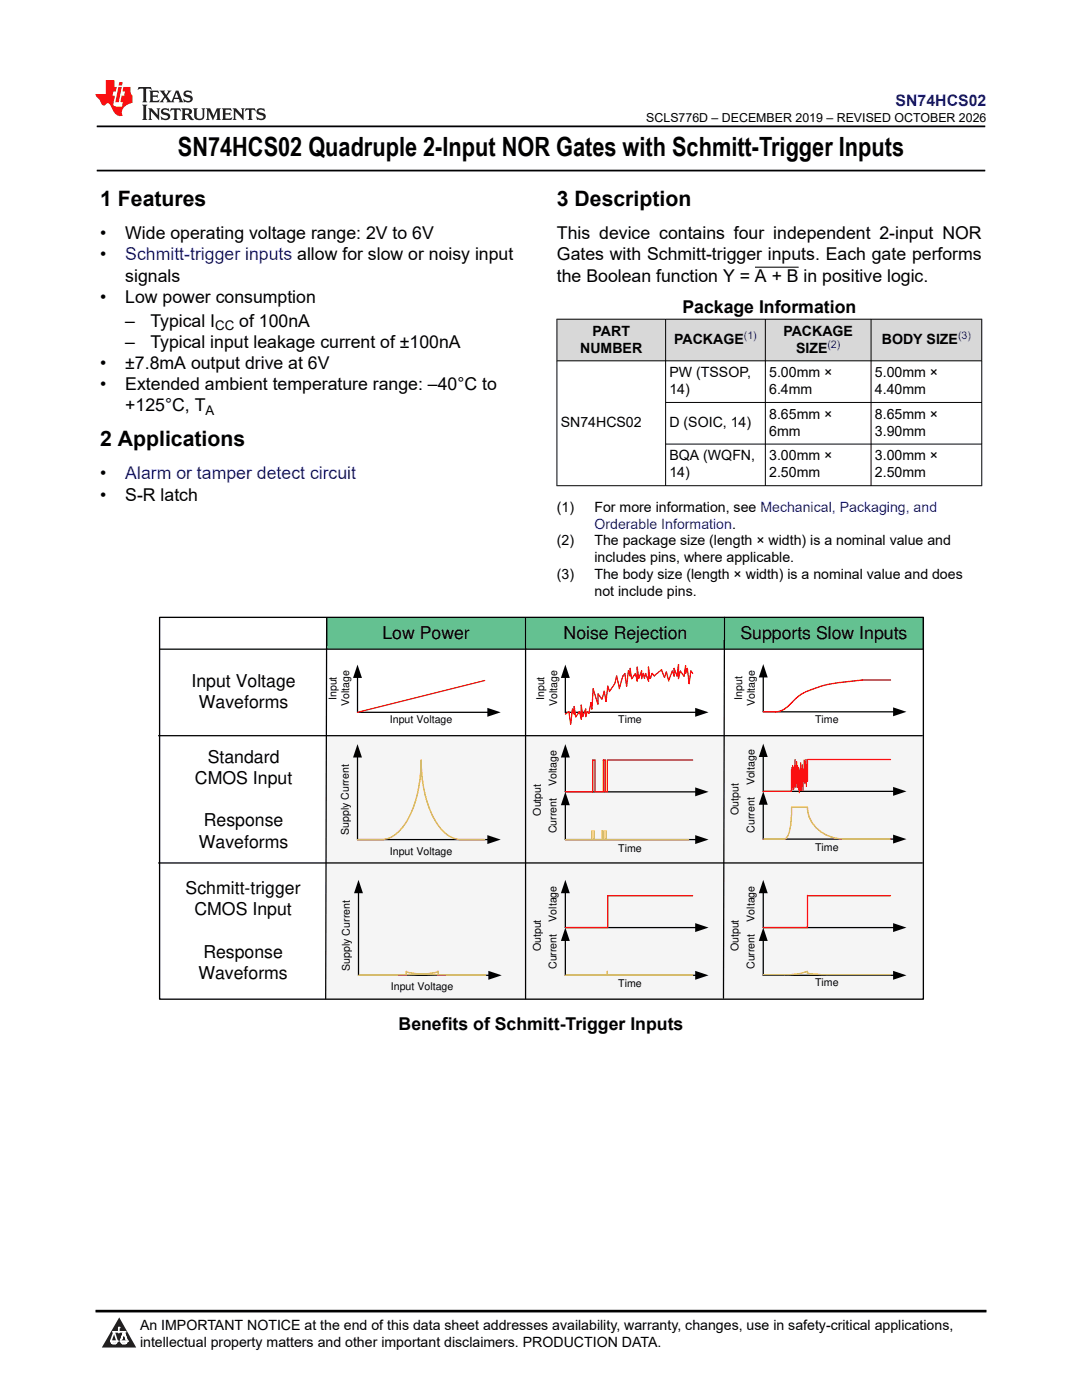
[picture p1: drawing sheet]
<svg xmlns="http://www.w3.org/2000/svg" width="216mm" height="279mm" viewBox="0 0 216 279" stroke-linecap="round" stroke-linejoin="round" font-family="sans-serif">
<path d="M19.3 25.2h177.3M19.3 34h177.3" fill="none" stroke="#000" stroke-width=".35"/>
<path d="M150.6 53.3h8.8" fill="none" stroke="#000" stroke-width=".2"/>
<g fill="#d8d8d8">
<path d="M111.2 63.8h21.6v8.1h-21.6z" fill-rule="evenodd"/>
<path d="M132.9 63.8h19.8v8.1h-19.8z" fill-rule="evenodd"/>
<path d="M152.8 63.8h20.9v8.1h-20.9z" fill-rule="evenodd"/>
<path d="M173.9 63.8h21.9v8.1h-21.9z" fill-rule="evenodd"/>
</g>
<path d="M111.1 63.7h84.9M111.1 72h84.9M111.1 63.6v33.4M132.8 63.6v33.4M152.7 63.6v33.4M173.8 63.6v33.4M195.9 63.6v33.4M111.1 96.9h84.9M132.8 80.3h63.2M132.8 88.6h63.2" fill="none" stroke="#000" stroke-width=".2"/>
<path d="M65.2 123.2h119v6.4h-119z" fill-rule="evenodd" fill="#64c191"/>
<path d="M65.2 146.8h119v52.8h-119z" fill-rule="evenodd" fill="#f5f5f5"/>
<path d="M31.8 123.2h152.4v76.2h-152.4z" fill="none" stroke="#000" stroke-width=".26"/>
<g fill="none" stroke="#000" stroke-width=".25">
<path d="M31.8 129.6h152.4M65.2 123.3l-.2 76M71.3 135.1v7.1h26.2M104.9 123.3v76M112.8 135.1v7.1h26.1M144.6 123.2l-.2 76M152.3 135v7.1h26.1M31.6 146.8h152.4M71.3 151v16.6h26.2M112.8 151v7h26.1M152.3 150.9v7h26.1M31.6 172.2h152.4"/>
<path d="M71.5 178v16.6h26.2M112.8 160.5v7.1h26.1M112.8 178v7.1h26.1M152.3 178v7.1h26.1M152.3 160.4v7.1h26.1M112.8 187.6v7h26.1M152.3 187.6v7h26.1"/>
</g>
<g fill="#000">
<path d="M71.3 132.6l.9 2.7h-1.8zM112.8 132.6l.9 2.7h-1.8zM152.3 132.5l.9 2.7h-1.8zM71.3 148.5l.9 2.7h-1.8zM97.2 141.3l2.7 .9-2.7 .8zM112.8 148.5l.9 2.7h-1.8zM138.7 141.3l2.7 .9-2.7 .8zM138.7 157.1l2.7 .9-2.7 .9zM152.3 148.4l.9 2.7h-1.8zM178.2 141.2l2.7 .9-2.7 .8zM178.2 157l2.7 .9-2.7 .9zM71.5 175.6l.9 2.7h-1.8z"/>
<path d="M97.2 166.7l2.7 .9-2.7 .8zM112.8 175.6l.9 2.7h-1.8zM112.8 158l.9 2.7h-1.8zM138.7 166.7l2.7 .9-2.7 .8zM152.3 175.6l.9 2.7h-1.8zM152.3 157.9l.9 2.7h-1.8zM178.2 166.6l2.7 .9-2.7 .8zM97.4 193.8l2.7 .8-2.7 .9zM112.8 185.1l.9 2.7h-1.8zM138.7 193.8l2.7 .8-2.7 .9zM138.7 184.2l2.7 .9-2.7 .9zM152.3 185.1l.9 2.7h-1.8z"/>
<path d="M178.2 193.8l2.7 .8-2.7 .9zM178.2 184.2l2.7 .9-2.7 .9z"/>
</g>
<path d="M71.3 167.6h4.8a6.2 6.2 0 0 0 5-3.5 24.2 24.2 0 0 0 2.9-12.4 23.1 23.1 0 0 0 3.7 13.4 5.7 5.7 0 0 0 4.3 2.5h4.7M157.9 161.1h3.2a6.8 6.8 0 0 0 6.3 6.3l1.1 .1M81.1 194.6v-.7l.1 .1a53.7 53.7 0 0 0 11 .6h4.7M87.4 194.6v-.7l-.1 .1a53.7 53.7 0 0 1-11 .6h-4.8M112.8 194.6h25.4M121.2 193.9v.7" fill="none" stroke="#ffc000" stroke-width=".26"/>
<g fill="none" stroke="#f00" stroke-width=".25">
<path d="M96.7 135.8l-25.4 6.4M118.4 137.5l.9 3.1M118.4 137.4l-.3 4.1-.2-1.3-.4 2.2-.3-.4M119.3 138.5v2M119.4 138.5l.6 1M121.6 138l-.3-1.1-.4 3.1-.3-2-.5 1.6M122.6 136.5l-1 1.5M122.7 136.4l.3-1.5 .6 2.5M124.3 134.9l-.7 2.5M125.4 133.9l-.4 3-.3-2.5-.4 .5M125.5 133.9l.2 1v-1.5l.3 2.1M126.7 134.5l-.6 .9"/>
<path d="M126.8 134.4l.3 1.5v-2.8l.3 2.3 .6-1.5v1.5l.3-1M128.4 134.4l.2 1M128.8 134.4l.6 1.5M128.9 134.4l-.3 1M129.7 135.4l-.3-2.3v2.8M130.1 134.4l-.3 1M130.1 134.4l.4 .6M132 133.6l.6 1.6M132 133.6l-1.4 1.2M132.9 134.2l-.3 .9M133 134.1l.4 1.8M134.2 133.9l-.7 1.7"/>
<path d="M135.7 133.9l-.3 1.5v-2.8l-.3 2.3-.6-1.5v1.5l-.3-1M135.8 134l.6 .9M137.1 133.4l-.3 1v-1.5l-.3 2.1M137.2 133.4l.3 3 .4-2.5 .3 .5M172.1 135.7h5.6M114.2 141.5l-.3 3-.4-2.5-.7 .5M114.3 141.5l.3 1v-1.5l.3 2.1M115.6 142.1l-.7 .9M115.6 142l.4 1.5v-2.8l.3 2.3 .6-1.5v1.5l.3-1M118.7 151.7h-.4v6.3h-5.5M118.7 151.7v6.3M118.8 158h1.6v-6.3h.3v6.3"/>
<path d="M121.2 151.7v6.3h-.4M121.3 151.7h16.9M152.3 142.1h2.5M157.9 153.6v4.3h-5.6M158 153.2v4.3M158.2 152.8v4.3M158.4 153.2v4.3M158.6 152.7v4.4M158.6 151.6v4.3M158.8 152.8v4.3M159 152v4.3M159.1 152.8v4.3"/>
<path d="M159.4 153.2v4.3M159.5 153.8v4.4M159.7 153.4v4.4M159.8 152.2v4.4M159.9 153.4v4.4M160.1 152.6v4.4M160.2 153.4v4.4M160.5 151.7v4.4M160.6 152v4.4M160.8 151.6v4.3M160.9 152.6v4.3M177.7 151.6h-16.6v4.3"/>
<path d="M138.2 178.8h-16.9v6.3h-8.5M161.1 178.7v6.4h-8.8M161.1 178.8h16.6"/>
</g>
<path d="M112.8 167.6h24.6M118.1 165.8v1.8M118.5 165.8v1.8M120.2 165.8v1.8M120.5 165.8v1.8M120.9 165.8v1.8M157.9 161.1v2.2l-.2 1.9a2.87 2.87 0 0 1-1.2 2.3h-4.2M168.5 167.5h9.2M161.1 193.9l-1.5 .4-1.3 .2h-6M161.1 193.9v.3l3.2 .3h13.4" fill="none" stroke="#ffc000" stroke-width=".25"/>
<path d="M172.1 135.7h-.1a34 34 0 0 0-10.9 2.3 11.6 11.6 0 0 0-4 3.1 3.6 3.6 0 0 1-2.3 1" fill="none" stroke="#f00" stroke-width=".26"/>
<path d="M0 0h215.9v23.8h-215.9z" fill-rule="evenodd" fill="#fff"/>
<path d="M27.7 17.4l-.2 .6 .5-.3h.6v.2v2.1l-.2 .4h1l-.2-.4v-2.1v-.2h.5l.5 .3-.1-.6zM29.8 18.1l.2 .4v1.5l-.2 .4h1.9l.1-.6a1.08 1.08 0 0 1-1.3 .2v-.7h.6l.4 .2v-.6l-.4 .2h-.6v-.6l.2-.1a1 1 0 0 1 1 .2l-.1-.5zM31.8 18.1l1 1.1-1 1.2h.9l-.2-.2 .4-.7 .5 .7-.2 .2h1.6l-.2-.2 .1-.4h1l.1 .4-.1 .2h.9l-.2-.3-.8-2h-.5l-1 2.2-.8-1.1 .9-1.1h-.8l.2 .2-.5 .7-.3-.7 .1-.2zM35.2 18.5l.4 1h-.8zM36.8 18.2a.65 .65 0 0 0-.2 .8 .65 .65 0 0 0 .6 .4l.7 .2 .1 .2a.79 .79 0 0 1-.7 .4 .79 .79 0 0 1-.7-.5l.1 .7 .2-.1a.93 .93 0 0 0 1.1 .1 .93 .93 0 0 0 .4-1 1.46 1.46 0 0 0-1.2-.6l-.1-.3a1.09 1.09 0 0 1 1.2 .2l-.2-.6-.1 .1-.6-.2zM28.4 20.9l.2 .4v2.3l-.2 .3h1l-.2-.3v-2.3l.2-.4zM29.6 21.6l.2 .4v1.6l-.2 .3h.8l-.3-.3v-1.4l1.7 1.8v-2l.2-.4h-.8l.2 .2 .1 1.1-1.2-1.3zM32.3 21.8a.65 .65 0 0 0-.2 .7 .65 .65 0 0 0 .7 .4l.6 .2 .1 .2a.79 .79 0 0 1-.7 .4 .79 .79 0 0 1-.7-.5l.1 .7 .2-.1a.93 .93 0 0 0 1.1 .1 .93 .93 0 0 0 .4-.9 1.46 1.46 0 0 0-1.2-.6l-.1-.4a1.09 1.09 0 0 1 1.2 .2l-.2-.6-.1 .1-.6-.1zM34.1 21.6l-.1 .7a.63 .63 0 0 1 .7-.4l.1 1.7-.3 .3h1l-.2-.3v-1.7a.66 .66 0 0 1 .8 .4l-.1-.7zM36.2 21.6l.2 .4v1.6l-.2 .3h.9l-.2-.2v-.7h.5l.1 .2a.79 .79 0 0 0 1.2 .6l-1-.9a.61 .61 0 0 0 .6-.6 .61 .61 0 0 0-.5-.6zM36.9 21.9h.2a.47 .47 0 0 1 .5 .1 .47 .47 0 0 1 .1 .5l-.2 .2h-.6zM38.5 21.6l.2 .2a2.27 2.27 0 0 0 .4 2 1.04 1.04 0 0 0 1.7-.7v-1.3l.2-.2h-.8l.2 .4v1.1a.6 .6 0 0 1-.6 .6 .6 .6 0 0 1-.6-.6v-1.1l.3-.4zM41.1 21.6l.2 .4v1.6l-.2 .3h.7l-.2-.3v-1.5l.9 1.9 .8-1.9v1.5l-.2 .3h1l-.3-.3v-1.6l.3-.4h-.8l-.7 1.5-.7-1.5zM44.3 21.6l.2 .4v1.6l-.2 .3h1.9l.1-.5a1.09 1.09 0 0 1-1.3 .1v-.6h.6l.4 .1v-.6l-.4 .2h-.6v-.6l.2-.1a1.01 1.01 0 0 1 1 .3l-.1-.6zM46.4 21.6l.3 .4v1.6l-.3 .3h.8l-.2-.3v-1.4l1.6 1.8v-2l.2-.4h-.7l.2 .2v1.1l-1.2-1.3zM49 21.6l-.1 .7a.63 .63 0 0 1 .8-.4v1.7l-.3 .3h1l-.2-.3v-1.7a.66 .66 0 0 1 .8 .4l-.1-.7zM51.4 21.8a.65 .65 0 0 0-.2 .7 .65 .65 0 0 0 .6 .4l.6 .2 .2 .2a.79 .79 0 0 1-.8 .4 .79 .79 0 0 1-.6-.5l.1 .7 .2-.1a.93 .93 0 0 0 1 .1 .93 .93 0 0 0 .5-.9 1.46 1.46 0 0 0-1.3-.6l-.1-.4a1.09 1.09 0 0 1 1.3 .2l-.2-.6-.2 .1-.5-.1z" fill="#231f20"/>
<path d="M21.1 16v2.8h-2.1l.1 .3 .9 1a.95 .95 0 0 0 .9 .9 .59 .59 0 0 1 .6-.4 .59 .59 0 0 1 .5 .4l.4 .8a1.59 1.59 0 0 0 2.1 1.3 1.61 1.61 0 0 1 1-2.2l1-.4-.1-1.5a1.59 1.59 0 0 1-.4-1.6h-1.4l-.2 .9h.5l-.1 .8h-.5l-.2 1v.2l.4 .1-.2 .9h-.6a.73 .73 0 0 1-1.1-.7l.3-1.5h-.5l.2-.8h.5l.2-.9h-.5v-1.4zM23.6 17.4l-.6 3h.7l.6-3zM23.8 16.4l-.1 .7h.7l.1-.7z" fill="#ed1c24"/>
<path d="M0 261.4h215.9v18h-215.9z" fill-rule="evenodd" fill="#fff"/>
<path d="M23.8 262.9l3.4 6h-6.9z" fill="#231f20"/>
<path d="M22.1 267.7h1.3l-.4 .5h-.3a.55 .55 0 0 1-.6-.5z" fill-rule="evenodd" fill="#fff"/>
<path d="M22.1 267.7h1.3l-.4 .5h-.3a.55 .55 0 0 1-.6-.5z" fill="none" stroke="#231f20" stroke-width=".34"/>
<path d="M22.1 267.7h1.3l-.4 .5h-.5zM23.7 265.9h.1M23.7 264.9v1z" fill="none" stroke="#fff" stroke-width=".34"/>
<circle cx="23.7" cy="264.9" r=".17" fill="#fff"/>
<path d="M22.6 265.8h.1M22.6 265.8h2.3z" fill="none" stroke="#fff" stroke-width=".34"/>
<circle cx="24.9" cy="265.8" r=".17" fill="#fff"/>
<path d="M24 267.7h.1" fill="none" stroke="#fff" stroke-width=".34"/>
<path d="M24.7 265.8l-.7 1.9z" fill="#fff"/>
<path d="M24.7 265.8l-.7 1.9z" fill="none" stroke="#fff" stroke-width=".34"/>
<path d="M24.7 265.8l.7 1.9z" fill="#fff"/>
<path d="M24.7 265.8l.7 1.9zM25.3 267.7h.1" fill="none" stroke="#fff" stroke-width=".34"/>
<circle cx="22.1" cy="267.7" r=".17" fill="#fff"/>
<path d="M22.8 265.8l-.7 1.9zM22.8 265.8l.6 1.9z" fill="none" stroke="#fff" stroke-width=".34"/>
<circle cx="23.4" cy="267.7" r=".17" fill="#fff"/>
<path d="M24.1 267.7h1.3a.65 .65 0 0 1-.6 .5 .65 .65 0 0 1-.7-.5z" fill-rule="evenodd" fill="#fff"/>
<path d="M24.1 267.7h1.3a.65 .65 0 0 1-.6 .5 .65 .65 0 0 1-.7-.5z" fill="none" stroke="#231f20" stroke-width=".34"/>
<path d="M24 267.7h.1M24.1 267.7h1.3l-.4 .5h-.5z" fill="none" stroke="#fff" stroke-width=".34"/>
<circle cx="25.4" cy="267.7" r=".17" fill="#fff"/>
<path d="M19 261.7h177.8" fill="none" stroke="#000" stroke-width=".53"/>
<text font-size="5.3" x="35.5" y="31.2">SN74HCS02 Quadruple 2-Input NOR Gates with Schmitt-Trigger Inputs</text>
<g font-size="4.2">
<text x="20" y="41.2">1 Features</text>
<text x="111.1" y="41.2">3 Description</text>
<text x="20" y="89.1">2 Applications</text>
</g>
<g font-size="3.5">
<text x="20" y="47.7">•</text>
<text x="25" y="47.7">Wide operating voltage range: 2V to 6V</text>
<text x="111.1" y="47.7">This device contains four independent 2-input NOR</text>
<text x="20" y="52">•</text>
<text x="111.1" y="52">Gates with Schmitt-trigger inputs. Each gate performs</text>
<text x="25" y="56.2">signals</text>
<text x="111.1" y="56.2">the Boolean function Y = A + B in positive logic.</text>
<text x="20" y="60.4">•</text>
<text x="25" y="60.4">Low power consumption</text>
<text x="25" y="65.2">–</text>
<text x="30" y="65.2">Typical I</text>
<text x="47.7" y="65.2">of 100nA</text>
<text x="136.2" y="62.5">Package Information</text>
<text x="25" y="69.4">–</text>
<text x="30" y="69.4">Typical input leakage current of ±100nA</text>
<text x="20" y="73.7">•</text>
<text x="20" y="77.9">•</text>
<text x="25" y="73.7">±7.8mA output drive at 6V</text>
<text x="25" y="77.9">Extended ambient temperature range: –40°C to</text>
<text x="25" y="82.1">+125°C, T</text>
<text x="20" y="95.7">•</text>
<text x="20" y="99.9">•</text>
<text x="25" y="99.9">S-R latch</text>
<text x="76.3" y="127.5">Low Power</text>
<text x="112.5" y="127.5">Noise Rejection</text>
<text x="147.7" y="127.4">Supports Slow Inputs</text>
<text x="38.2" y="137">Input Voltage</text>
<text x="39.7" y="141.3">Waveforms</text>
<text x="41.5" y="152.2">Standard</text>
<text x="38.9" y="156.4">CMOS Input</text>
<text x="40.7" y="164.9">Response</text>
<text x="39.7" y="169.1">Waveforms</text>
<text x="37" y="178.4">Schmitt-trigger</text>
<text x="38.8" y="182.6">CMOS Input</text>
<text x="40.6" y="191.1">Response</text>
<text x="39.6" y="195.3">Waveforms</text>
<text x="79.5" y="205.6">Benefits of Schmitt-Trigger Inputs</text>
</g>
<g font-size="3.5" fill="#00f">
<text x="25" y="52">Schmitt-trigger inputs allow for slow or noisy input</text>
<text x="25" y="95.7">Alarm or tamper detect circuit</text>
</g>
<text font-size="3.2" fill="#00f" x="178.7" y="21.1">SN74HCS02</text>
<g font-size="2.8">
<text x="115.8" y="70.4">NUMBER</text>
<text x="118.2" y="67">PART</text>
<text x="134.5" y="68.7">PACKAGE</text>
<text x="156.3" y="67">PACKAGE</text>
<text x="158.8" y="70.4">SIZE</text>
<text x="176" y="68.7">BODY SIZE</text>
<text x="133.6" y="75.3">PW (TSSOP,</text>
<text x="153.5" y="75.3">5.00mm ×</text>
<text x="174.6" y="75.3">5.00mm ×</text>
<text x="133.6" y="78.7">14)</text>
<text x="153.5" y="78.7">6.4mm</text>
<text x="153.5" y="83.6">8.65mm ×</text>
<text x="174.6" y="78.7">4.40mm</text>
<text x="174.6" y="83.6">8.65mm ×</text>
<text x="111.9" y="85.3">SN74HCS02</text>
<text x="133.6" y="85.3">D (SOIC, 14)</text>
<text x="153.5" y="87">6mm</text>
<text x="174.6" y="87">3.90mm</text>
<text x="133.6" y="91.9">BQA (WQFN,</text>
<text x="133.6" y="95.3">14)</text>
<text x="153.5" y="91.9">3.00mm ×</text>
<text x="153.5" y="95.3">2.50mm</text>
<text x="174.6" y="91.9">3.00mm ×</text>
<text x="174.6" y="95.3">2.50mm</text>
<text x="111.1" y="102.1">(1)</text>
<text x="118.6" y="102.1">For more information, see Mechanical, Packaging, and</text>
<text x="111.1" y="108.9">(2)</text>
<text x="118.6" y="108.9">The package size (length × width) is a nominal value and</text>
<text x="118.6" y="112.2">includes pins, where applicable.</text>
<text x="111.1" y="115.6">(3)</text>
<text x="118.6" y="115.6">The body size (length × width) is a nominal value and does</text>
<text x="118.6" y="119">not include pins.</text>
<text x="27.9" y="265.5">An IMPORTANT NOTICE at the end of this data sheet addresses availability, warranty, changes, use in safety-critical applications,</text>
<text x="27.9" y="268.9">intellectual property matters and other important disclaimers. PRODUCTION DATA.</text>
</g>
<text font-size="2.8" fill="#00f" x="118.6" y="105.5">Orderable Information.</text>
<g font-size="2.6">
<text x="42.9" y="65.9">CC</text>
<text x="41" y="82.8">A</text>
</g>
<text font-size="2.5" x="129" y="24.3">SCLS776D – DECEMBER 2019 – REVISED OCTOBER 2026</text>
<g font-size="2.1" fill="#00f">
<text x="148.4" y="67.7">(1)</text>
<text x="165.1" y="69.4">(2)</text>
<text x="191.2" y="67.7">(3)</text>
</g>
<g font-size="2.1">
<text x="67.1" y="139.7" transform="rotate(-90 67.1 139.7)">Input</text>
<text x="69.7" y="141" transform="rotate(-90 69.7 141)">Voltage</text>
<text x="108.6" y="139.7" transform="rotate(-90 108.6 139.7)">Input</text>
<text x="111.1" y="141" transform="rotate(-90 111.1 141)">Voltage</text>
<text x="148.1" y="139.6" transform="rotate(-90 148.1 139.6)">Input</text>
<text x="150.6" y="140.9" transform="rotate(-90 150.6 140.9)">Voltage</text>
<text x="77.8" y="144.4">Input Voltage</text>
<text x="123.4" y="144.4">Time</text>
<text x="162.6" y="144.3">Time</text>
<text x="111.1" y="156.9" transform="rotate(-90 111.1 156.9)">Voltage</text>
<text x="150.6" y="156.8" transform="rotate(-90 150.6 156.8)">Voltage</text>
<text x="69.6" y="166.7" transform="rotate(-90 69.6 166.7)">Supply Current</text>
<text x="107.9" y="162.8" transform="rotate(-90 107.9 162.8)">Output</text>
<text x="111.1" y="166.3" transform="rotate(-90 111.1 166.3)">Current</text>
<text x="147.4" y="162.7" transform="rotate(-90 147.4 162.7)">Output</text>
<text x="150.6" y="166.2" transform="rotate(-90 150.6 166.2)">Current</text>
<text x="77.8" y="170.6">Input Voltage</text>
<text x="123.4" y="170">Time</text>
<text x="162.6" y="169.9">Time</text>
<text x="111.1" y="183.9" transform="rotate(-90 111.1 183.9)">Voltage</text>
<text x="150.6" y="183.9" transform="rotate(-90 150.6 183.9)">Voltage</text>
<text x="107.9" y="189.9" transform="rotate(-90 107.9 189.9)">Output</text>
<text x="147.4" y="189.9" transform="rotate(-90 147.4 189.9)">Output</text>
<text x="69.8" y="193.8" transform="rotate(-90 69.8 193.8)">Supply Current</text>
<text x="78" y="197.7">Input Voltage</text>
<text x="111.1" y="193.4" transform="rotate(-90 111.1 193.4)">Current</text>
<text x="123.4" y="197">Time</text>
<text x="150.6" y="193.4" transform="rotate(-90 150.6 193.4)">Current</text>
<text x="162.6" y="196.9">Time</text>
</g>
</svg>
